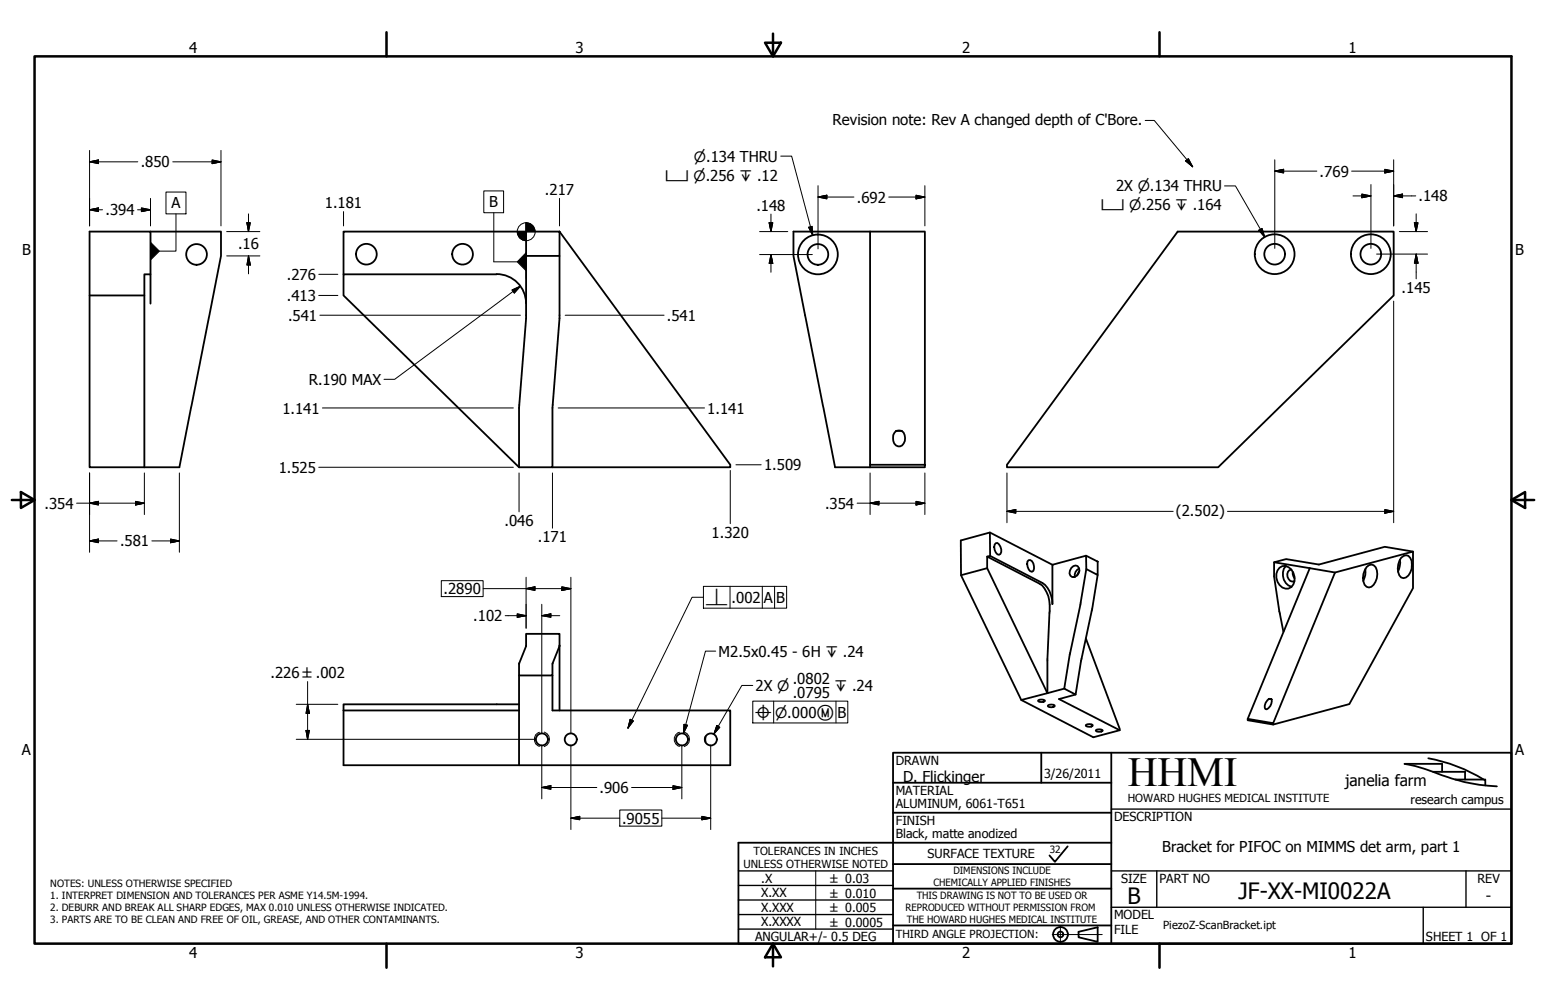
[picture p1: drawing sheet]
<svg xmlns="http://www.w3.org/2000/svg" width="432mm" height="279mm" viewBox="0 0 432 279" stroke-linecap="round" stroke-linejoin="round" font-family="sans-serif">
<!-- layer: Visible (ANSI) -->
<g fill="none" stroke="#000" stroke-width=".51">
<path d="M42 76.6v-11.9h-17v65.9h15.3M42 64.7h19.7v6.8l-11.6 59.1h-9.8M138.7 76.6a8.2 8.2 0 0 1 8.2 8.2M138.7 76.6h-42.8v5.9l49.1 48.1M146.9 64.7h9.4v6.8h-9.4zM146.9 71.5v17.5l-1.9 25v16.6h9.3v-16.6l2-25v-17.5M146.9 64.7h-51v11.9M156.3 64.7l47.7 65.2v.7h-49.7M243 64.7h15.3v65.2M243 64.7h-21.4v6.8l11.6 59.1h9.8M243 64.7v65.2M328.9 64.7h60.4v17.8l-49.1 48.1h-59v-.7z"/>
<path d="M25 82.5h15.3M42 84.8v-8.2h-1.7v54M243 129.9h15.3v.7h-15.3zM250.3 120.4a2.65 2.65 0 0 0 .5 4.3 2.2 2.2 0 0 0 1.9-3.2l-.4-.7-.5-.4M250.3 120.4h1.5M275.7 155.5l14.6 7.6a8.1 8.1 0 0 1 2.9 7.7l-.7 13.3v9.6l-16.8-34.9zM275.7 158.8l-7.3 1.9M276.5 148.8v6.5M278.1 151.8a1.6 1.6 0 0 1 1.6 1.7v.7l-.3 .6-.4 .2a2.14 2.14 0 0 1-.9-3.2zM287.3 156.5h.4a2.33 2.33 0 0 1 .9 3l-.4 .3a2.25 2.25 0 0 1-.9-3.3zM293.9 157.8l-17.4-9-8.1 2.2v9.7l16.8 34.9 20.2 10.4 7.3-2v-.4l-9.4-25.2M299.2 158.7l.6-.5 .6-.2a1.69 1.69 0 0 1 1 2 1.69 1.69 0 0 1-1.9 1.2 1.55 1.55 0 0 1-.3-2.5z"/>
<path d="M301.4 159.6l-.5 1.2M301.4 158.8a2.09 2.09 0 0 0-1.2 2.4M303.3 155.3l-9.4 2.5v11a7 7 0 0 0-2.8-5.9l-14.6-7.6-.8 .2M303.3 155.3l3.3 1.6v3.8l-3.2-1.7zM303.4 159a263.1 263.1 0 0 1-4.6 23.9l-1.6 9.5 3.2 1.7a263.1 263.1 0 0 1 4.7-24l1.5-9.4M355.9 157.1l9.9 1.7M357.4 158.6a2.42 2.42 0 0 1 3.9 1.5 3.2 3.2 0 0 1-1.4 4.4 3.4 3.4 0 0 1-3.1-5.1zM359.2 158.2a3.6 3.6 0 0 0 1.5 5.8M360.7 159.1a1.68 1.68 0 0 0-1.1 2 1.68 1.68 0 0 0 1.9 1.3M361.1 159.8v.6l.5 1.2M365.8 158.8l-17.3 42.1M365.8 158.8l7.1 1.2"/>
<path d="M381.3 159a4.9 4.9 0 0 1-.6 3.3M381.7 158.4a1.56 1.56 0 0 1 1.8-.6 1.56 1.56 0 0 1 1.1 1.5 4.6 4.6 0 0 1-1.6 4.7l-.7 .1a2.23 2.23 0 0 1-1.6-2.6l.1-1.2zM391 156.4a5.5 5.5 0 0 1-.5 3.3M391.4 155.8l.6-.5 .7-.2a2.27 2.27 0 0 1 1.6 2.7 3.5 3.5 0 0 1-2.3 3.7 2.27 2.27 0 0 1-1.6-2.6l.1-1.2zM394.7 154.1l-7.9-1.3-18.4 4.9-9.2-1.5-3.3 .9v3.9l1.4 9.8 1.2 5.7M95.9 198.5h49.1M145 196.8h-49.1v1.7M145 188.7v25.1M154.3 188.7v9.8h49.7v15.3h-108.1v-15.3M156.3 180.5l-2 5v3.2h-9.3v-3.2l1.9-5v-3.4h9.4v21.4M289.9 195.7a1.49 1.49 0 0 1 1.9 .2 1.49 1.49 0 0 1-1.9-.2zM292.5 193.7l-7.3 1.9"/>
<path d="M292.7 197.1a1.91 1.91 0 0 1 1.9 0 1.15 1.15 0 0 1-1.9 .3zM297.2 192.4l-4.7 1.3M300.4 194.1l-4.6 1.2 16.9 8.7M354.4 195.3l.8 .1-.8-.1a2.48 2.48 0 0 0-1 2.8 1.94 1.94 0 0 0 1.8-2.2v-.5M197 205.8v1.5M303.3 202.6a1.91 1.91 0 0 1 1.9 0 1.15 1.15 0 0 1-1.9 .2zM306.1 204a1.49 1.49 0 0 1 1.9 .2 1.47 1.47 0 0 1-1.9-.2zM348.5 200.9l7.1 1.2v.3l-7.1-1.2zM355.6 202.1l17.3-42.1 21.8-5.9v10.2l-17.8 32.4-21.3 5.7"/>
<circle cx="54.9" cy="71.1" r="2.89"/>
<circle cx="102.3" cy="71" r="2.89"/>
<circle cx="129.2" cy="71" r="2.89"/>
<circle cx="228.4" cy="71.1" r="5.6"/>
<circle cx="228.4" cy="71.1" r="2.89"/>
<circle cx="356" cy="71" r="2.89"/>
<circle cx="356" cy="71" r="5.6"/>
<circle cx="382.9" cy="71" r="2.89"/>
<circle cx="382.9" cy="71" r="5.6"/>
<circle cx="151.4" cy="206.6" r="1.68"/>
<circle cx="159.4" cy="206.6" r="1.68"/>
<circle cx="190.5" cy="206.6" r="1.68"/>
<circle cx="198.5" cy="206.6" r="1.68"/>
</g>
<!-- layer: Hidden Narrow (ANSI) -->
<path d="M150.7 204.6a2.06 2.06 0 0 0-1.5 2 2.06 2.06 0 0 0 1.5 1.9M152 204.5a2.14 2.14 0 0 1 1.5 2.1 2.14 2.14 0 0 1-1.5 2M189.8 204.6a2.04 2.04 0 0 0-1.5 2 2.04 2.04 0 0 0 1.5 1.9M191.1 204.5a2.14 2.14 0 0 1 1.5 2.1 2.14 2.14 0 0 1-1.5 2" fill="none" stroke="#000" stroke-width=".28"/>
<!-- layer: Border (ANSI) -->
<g fill="none" stroke="#000" stroke-width=".7">
<path d="M9.7 15.7h412.4v248h-412.4zM107.9 9v6.7M213.7 11.9h4.4l-2.2 3.8zM215.9 9.4v6.3M323.8 9v6.7M3.3 139.7h6.4M5.8 137.5l3.9 2.2-3.9 2.2zM422.1 139.7l3.9-2.2v4.4zM422.1 139.7h6.4M107.9 263.7v6.7M215.9 263.7l2.2 3.8h-4.4zM215.9 263.7v6.3"/>
<path d="M323.8 263.7v6.7"/>
</g>
<!-- layer: Title (ANSI) -->
<g fill="none" stroke="#000" stroke-width=".51">
<path d="M249.4 218.7h61M290.8 210.3v8.4M310.4 210.3v53.4M398.9 211.9a44.8 44.8 0 0 1 15.5 5.9M400.2 215.6h9v2.2M402.8 215.6v-2.2h-10.5a63.1 63.1 0 0 1 11.8 3.6l4.9 1.5a49.3 49.3 0 0 0 9.1 1.2M406.5 217.8h8.3v1.7M249.4 227.1h61M298.2 236.5l-3.6 4.3-1.5-1.8M310.4 235.5h-104.2v28.2h215.9v-53.4h-172.7v53.4M249.4 241.4h61M249.4 258.6h61"/>
<path d="M249.4 248.3h61M301.2 260.3l5.4-1.2v4l-5.4-1.2z"/>
<circle cx="296.2" cy="261.1" r="2.06"/>
<circle cx="296.2" cy="261.1" r=".79"/>
</g>
<!-- layer: Sketch Geometry (ANSI) -->
<path d="M227.8 243.3v16.3" fill="none" stroke="#000" stroke-width=".28"/>
<!-- layer: Centerline (ANSI) -->
<path d="M296.2 258.8v4.6M293.9 261.1h13.9" fill="none" stroke="#000" stroke-width=".28"/>
<!-- layer: Title (ANSI) -->
<path d="M310.4 226.1h111.7M206.2 259.6h43.2M206.2 255.5h43.2M206.2 251.5h43.2M206.2 247.4h43.2M206.2 243.3h43.2M310.4 243.3h111.7M310.4 253.5h111.7M323.1 243.3v10.2M397.5 253.5v10.2M409.4 243.3v10.2" fill="none" stroke="#000" stroke-width=".38"/>
<!-- layer: Dimension (ANSI) -->
<g fill="none" stroke="#000" stroke-width=".28">
<path d="M25 45.2l2.5-.5v1zM25 58.6l2.5-.5v1zM25 45.2h13.5M25 42v21.1M25 58.6h3.6M38.4 58.6h3.6M39.5 58.1l2.5 .5-2.5 .5zM42 55.4v7.7M48.3 45.2h13.4M59.2 44.7l2.5 .5-2.5 .5zM61.7 42v21.1M69.4 59.8v4.9"/>
<path d="M95.9 59.1v4M156.3 55.4v7.7M215.3 59.8v4.9M228.5 55.1l2.4-.6v1.1zM228.5 55.1h10M228.5 51.9v17.6M248.2 55.1h10.1M255.8 54.5l2.5 .6-2.5 .5zM258.3 51.9v11.2M356 47.8l2.5-.5v1zM356 47.8h11.8M356 44.6v24.8"/>
<path d="M377.5 47.8h11.8M377.9 54.7h5M380.4 54.2l2.5 .5-2.5 .5zM382.9 51.6v17.8M386.8 47.3l2.5 .5-2.5 .5zM389.3 54.7l2.4-.5v1zM389.3 54.7h6.1M389.3 44.6v18.5M395.5 59.8v4.9M63.3 71.5h9.3M63.3 64.7h9.3M69 62.2h.9l-.5 2.5z"/>
<path d="M69.4 71.5l.5 2.5h-.9zM69.4 71.5v5M89 76.6h5.4M145.4 79.9l-35.2 26.1h-2.9M212.2 64.7h7.8M212.2 71.1h14.7M214.8 62.2h1l-.5 2.5zM215.3 71.1l.5 2.5h-1zM215.3 71.1v5M384.5 71h14.2M390.8 64.7h7.9M395 62.2h1l-.5 2.5z"/>
<path d="M395.5 71l.5 2.5h-1zM395.5 71v6.9M89 82.5h5.4M89.3 88.1h56.1M143 81l2.4-1.1-1.8 2zM157.9 88.1h27.6M389.3 84.1v61.9M90 114h53.4M155.9 114h40.9M25 132.1v22.2M40.3 132.1v11.7M50.1 132.1v22.2"/>
<path d="M89 130.6h54.4M145 132.1v10.9M154.3 132.1v15.5M204 131.4v14.9M205.5 129.9h7.1M243 132.1v11.7M258.3 132.1v11.7M281.2 132.1v13.9M21.4 140.6h18.9M25 140.6l2.5-.5v1zM25 151.1l2.5-.5v1zM25 151.1h7.7"/>
<path d="M37.8 140.1l2.5 .5-2.5 .5zM42.4 151.1h7.7M47.6 150.6l2.5 .5-2.5 .5zM239.4 140.6h18.9M243 140.6l2.5-.5v1zM255.8 140.1l2.5 .5-2.5 .5zM281.2 142.9l2.5-.5v1zM281.2 142.9h46.5M342.8 142.9h46.5M386.8 142.4l2.5 .5-2.5 .5zM123.3 162.2h11.6v4.5h-11.6zM134.9 164.5h24.5"/>
<path d="M141.1 172h5.8M144.5 171.5l2.4 .5-2.4 .5zM146.9 164.5l2.5-.5v1zM146.9 161.3v14.2M151.3 172l2.6-.5v1zM151.3 172h5M151.3 168.8v36.2M156.9 164l2.5 .5-2.5 .5zM159.4 161.3v43.7M82.7 196.8h11.7M85.9 196.8l.5 2.5h-.9zM85.9 190.4v16.2"/>
<path d="M82.7 206.6h67M85.5 204.1h.9l-.5 2.5zM151.3 208.2v15M159.4 208.2v23.6M188 219.5l2.4 .5-2.4 .5zM190.4 208.2v15M198.5 208.2v23.6M151.3 220l2.6-.5v1zM151.3 220h15.4M159.4 228.6l2.5-.5v.9zM159.4 228.6h13.7M173.1 226.3h11.7v4.5h-11.7z"/>
<path d="M176.4 220h14M184.8 228.6h13.7M196 228.1l2.5 .5-2.5 .4z"/>
<circle cx="147" cy="64.7" r="2.51"/>
</g>
<g fill="#000" stroke="#000" stroke-width=".28">
<path d="M25 45.2l2.5-.5zM25 45.2l2.5-.5v1zM25 58.6l2.5-.5zM25 58.6l2.5-.5v1zM39.5 59.1l2.5-.5zM39.5 58.1l2.5 .5-2.5 .5zM59.2 45.7l2.5-.5zM59.2 44.7l2.5 .5-2.5 .5zM228.5 55.1l2.4-.6zM228.5 55.1l2.4-.6v1.1zM255.8 55.6l2.5-.5zM255.8 54.5l2.5 .6-2.5 .5z"/>
<path d="M356 47.8l2.5-.5zM356 47.8l2.5-.5v1zM380.4 55.2l2.5-.5zM380.4 54.2l2.5 .5-2.5 .5zM386.8 48.3l2.5-.5zM386.8 47.3l2.5 .5-2.5 .5zM389.3 54.7l2.4-.5zM389.3 54.7l2.4-.5v1zM69 62.2l.4 2.5zM69 62.2h.9l-.5 2.5zM69.4 71.5l.5 2.5zM69.4 71.5l.5 2.5h-.9z"/>
<path d="M144.5 64.7l.7 1.8-.5-.8zM144.5 64.7l1.5 2.4-.8-.6zM144.5 64.7l2.4 2.5-.9-.1zM146.9 64.7h2.5zM146.9 62.2l2.5 2.5h-2.5zM146.9 62.2v5zM144.5 64.7h2.4v2.5zM144.5 64.7h2.4zM148.7 63l.5 .8 .2 .9zM147.9 62.4l.8 .6 .7 1.7zM146.9 62.2l1 .2 1.5 2.3zM214.8 62.2l.5 2.5z"/>
<path d="M214.8 62.2h1l-.5 2.5zM215.3 71.1l.5 2.5zM215.3 71.1l.5 2.5h-1zM395 62.2l.5 2.5zM395 62.2h1l-.5 2.5zM395.5 71l.5 2.5zM395.5 71l.5 2.5h-1zM145.4 79.9l-1.8 2zM143 81l2.4-1.1-1.8 2zM25 140.6l2.5-.5zM25 140.6l2.5-.5v1zM25 151.1l2.5-.5z"/>
<path d="M25 151.1l2.5-.5v1zM37.8 141.1l2.5-.5zM37.8 140.1l2.5 .5-2.5 .5zM47.6 151.6l2.5-.5zM47.6 150.6l2.5 .5-2.5 .5zM243 140.6l2.5-.5zM243 140.6l2.5-.5v1zM255.8 141.1l2.5-.5zM255.8 140.1l2.5 .5-2.5 .5zM281.2 142.9l2.5-.5zM281.2 142.9l2.5-.5v1zM386.8 143.4l2.5-.5z"/>
<path d="M386.8 142.4l2.5 .5-2.5 .5zM144.5 172.5l2.4-.5zM144.5 171.5l2.4 .5-2.4 .5zM146.9 164.5l2.5-.5zM146.9 164.5l2.5-.5v1zM151.3 172l2.6-.5zM151.3 172l2.6-.5v1zM156.9 165l2.5-.5zM156.9 164l2.5 .5-2.5 .5zM85.9 196.8l.5 2.5zM85.9 196.8l.5 2.5h-.9zM85.5 204.1l.4 2.5z"/>
<path d="M85.5 204.1h.9l-.5 2.5zM151.3 220l2.6-.5zM151.3 220l2.6-.5v1zM159.4 228.6l2.5-.5zM159.4 228.6l2.5-.5v.9zM188 220.5l2.4-.5zM188 219.5l2.4 .5-2.4 .5zM196 229l2.5-.4zM196 228.1l2.5 .5-2.5 .4z"/>
</g>
<!-- layer: Symbol (ANSI) -->
<g fill="#000" stroke="#000" stroke-width=".28">
<path d="M331.2 45l1.9 1.6zM331.2 45l.7-.7 1.2 2.3zM42 67.7v4.9zM42 67.7l2.5 2.5-2.5 2.4zM146.9 70.6v5zM146.9 70.6v5l-2.4-2.4zM225.9 63.5l1.1 2.3zM225.9 63.5l.9-.3 .2 2.6zM351.6 64.3l1.7 1.9zM351.6 64.3l.9-.5 .8 2.4zM176 201l-.6 2.5zM176 201l.9 .4-1.5 2.1z"/>
<path d="M191.1 202.4l-.2 2.5zM191.1 202.4l.9 .2-1.1 2.3zM200.2 202.7l-.8 2.4zM200.2 202.7l.8 .5-1.6 1.9z"/>
</g>
<g fill="none" stroke="#000" stroke-width=".28">
<path d="M319.8 33.7h2.6l10.7 12.9M46.4 53.7h5.5v6.1h-5.5zM49.1 59.8v10.4h-4.6M135.1 53.3h5.6v6.1h-5.6zM137.9 59.4v13.8h6.6M218.1 43.6h3l5.9 22.2M331.2 45l.7-.7 1.2 2.3zM342 51.9h3.1l8.2 14.3M146.9 73.2v4.6M225.9 63.5l.9-.3 .2 2.6zM351.6 64.3l.9-.5 .8 2.4zM196.5 166.9h-3.2l-17.9 36.6"/>
<path d="M196.5 163.8h23.2v6.1h-23.2zM203.9 163.8v6.1M212.9 163.8v6.1M216.3 163.8v6.1M199.9 181.9h-2.9l-6.1 23M210.2 191.5h-3l-7.8 13.6M210.2 195.9h26.6v6.1h-26.6zM216.1 195.9v6.1M233.5 195.9v6.1M176 201l.9 .4-1.5 2.1zM191.1 202.4l.9 .2-1.1 2.3zM200.2 202.7l.8 .5-1.6 1.9z"/>
</g>
<text font-size="11.6" x="315" y="219.7">HHMI</text>
<g font-size="6.3">
<text x="345.9" y="251.1">JF-XX-MI0022A</text>
<text x="314.9" y="252.6">B</text>
</g>
<text font-size="4.4" x="375.7" y="219.5">janelia farm</text>
<g font-size="4.2">
<text x="52.8" y="14.7">4</text>
<text x="160.8" y="14.7">3</text>
<text x="268.7" y="14.7">2</text>
<text x="376.7" y="14.7">1</text>
<text x="232.5" y="34.8">Revision note: Rev A changed depth of C'Bore.</text>
<text x="39.3" y="46.7">.850</text>
<text x="311.7" y="53.5">2X ⌀.134 THRU</text>
<text x="368.6" y="49.3">.769</text>
<text x="47.9" y="58.2">A</text>
<text x="90.7" y="58.2">1.181</text>
<text x="136.7" y="57.9">B</text>
<text x="152.2" y="54.6">.217</text>
<text x="211.3" y="59">.148</text>
<text x="239.3" y="56.6">.692</text>
<text x="396.2" y="56.3">.148</text>
<text x="29.5" y="60.1">.394</text>
<text x="6.2" y="71.4">B</text>
<text x="66.5" y="69.7">.16</text>
<text x="423.2" y="71.4">B</text>
<text x="80.1" y="78.2">.276</text>
<text x="391.5" y="81.8">.145</text>
<text x="80.1" y="84.1">.413</text>
<text x="80.5" y="89.6">.541</text>
<text x="186.2" y="89.6">.541</text>
<text x="86.2" y="107.5">R.190 MAX</text>
<text x="78.9" y="115.6">1.141</text>
<text x="197.5" y="115.6">1.141</text>
<text x="213.4" y="131.4">1.509</text>
<text x="77.9" y="132.1">1.525</text>
<text x="12.4" y="142.1">.354</text>
<text x="230.4" y="142.1">.354</text>
<text x="140.9" y="146.9">.046</text>
<text x="328.4" y="144.1">(2.502)</text>
<text x="33.5" y="152.7">.581</text>
<text x="150.2" y="151.4">.171</text>
<text x="198.8" y="150.2">1.320</text>
<text x="123.9" y="166">.2890</text>
<text x="132.1" y="173.5">.102</text>
<text x="204.3" y="168.4">.002</text>
<text x="213.4" y="168.4">A</text>
<text x="216.8" y="168.4">B</text>
<text x="200.7" y="183.5">M2.5x0.45 - 6H ↧ .24</text>
<text x="75.6" y="189.5">.226 ±.002</text>
<text x="221.4" y="191.1">.0802</text>
<text x="211" y="193">2X ⌀</text>
<text x="221.4" y="195.1">.0795</text>
<text x="233.9" y="200.5">B</text>
<text x="6.1" y="211.1">A</text>
<text x="423.2" y="211.1">A</text>
<text x="167.4" y="221.6">.906</text>
<text x="252.2" y="218.4">D. Flickinger</text>
<text x="173.7" y="230.1">.9055</text>
<text x="324.6" y="238.1">Bracket for PIFOC on MIMMS det arm, part 1</text>
<text x="415" y="251.7">-</text>
<text x="52.8" y="267.7">4</text>
<text x="160.8" y="267.8">3</text>
<text x="268.7" y="267.8">2</text>
<text x="376.7" y="267.7">1</text>
</g>
<g font-size="4">
<text x="193.8" y="45.1">⌀.134 THRU</text>
<text x="185.8" y="50.5">⌴ ⌀.256 ↧ .12</text>
<text x="307.5" y="58.8">⌴ ⌀.256 ↧ .164</text>
<text x="196.9" y="169.1">⟂</text>
<text x="233.1" y="193">↧ .24</text>
<text x="210.7" y="201.1">⌖</text>
<text x="216.5" y="200.5">⌀.000Ⓜ</text>
</g>
<g font-size="3.5">
<text x="250.2" y="213.6">DRAWN</text>
<text x="250.2" y="222">MATERIAL</text>
<text x="291.6" y="217.4">3/26/2011</text>
<text x="250.2" y="225.7">ALUMINUM, 6061-T651</text>
<text x="394" y="224.5">research campus</text>
<text x="250.2" y="230.4">FINISH</text>
<text x="311.1" y="229.4">DESCRIPTION</text>
<text x="250.2" y="234.1">Black, matte anodized</text>
<text x="259.1" y="239.7">SURFACE TEXTURE</text>
<text x="212.6" y="246.6">.X</text>
<text x="212.6" y="250.7">X.XX</text>
<text x="313.2" y="246.7">SIZE</text>
<text x="323.8" y="246.7">PART NO</text>
<text x="412.7" y="246.6">REV</text>
<text x="212.6" y="254.8">X.XXX</text>
<text x="311.1" y="256.9">MODEL</text>
<text x="210.9" y="263">ANGULAR+/- 0.5 DEG</text>
<text x="212.6" y="258.8">X.XXXX</text>
<text x="311.1" y="261">FILE</text>
<text x="398.3" y="262.8">SHEET 1 OF 1</text>
</g>
<g font-size="3.3">
<text x="231.9" y="246.7">± 0.03</text>
<text x="231.9" y="250.8">± 0.010</text>
<text x="231.9" y="254.8">± 0.005</text>
<text x="231.9" y="258.9">± 0.0005</text>
</g>
<g font-size="3.1">
<text x="315" y="224.1">HOWARD HUGHES MEDICAL INSTITUTE</text>
<text x="210.4" y="238.8">TOLERANCES IN INCHES</text>
<text x="207.6" y="242.6">UNLESS OTHERWISE NOTED</text>
<text x="250.2" y="262.2">THIRD ANGLE PROJECTION:</text>
<text x="324.9" y="259.5">PiezoZ-ScanBracket.ipt</text>
</g>
<g font-size="2.8">
<text x="293.2" y="238.4">32</text>
<text x="266.3" y="244.3">DIMENSIONS INCLUDE</text>
<text x="14" y="247.8">NOTES: UNLESS OTHERWISE SPECIFIED</text>
<text x="14" y="251.2">1. INTERPRET DIMENSION AND TOLERANCES PER ASME Y14.5M-1994.</text>
<text x="256" y="251.1">THIS DRAWING IS NOT TO BE USED OR</text>
<text x="260.7" y="247.6">CHEMICALLY APPLIED FINISHES</text>
<text x="14" y="254.5">2. DEBURR AND BREAK ALL SHARP EDGES, MAX 0.010 UNLESS OTHERWISE INDICATED.</text>
<text x="14" y="257.9">3. PARTS ARE TO BE CLEAN AND FREE OF OIL, GREASE, AND OTHER CONTAMINANTS.</text>
<text x="252.9" y="254.4">REPRODUCED WITHOUT PERMISSION FROM</text>
<text x="253.3" y="257.8">THE HOWARD HUGHES MEDICAL INSTITUTE</text>
</g>
</svg>
